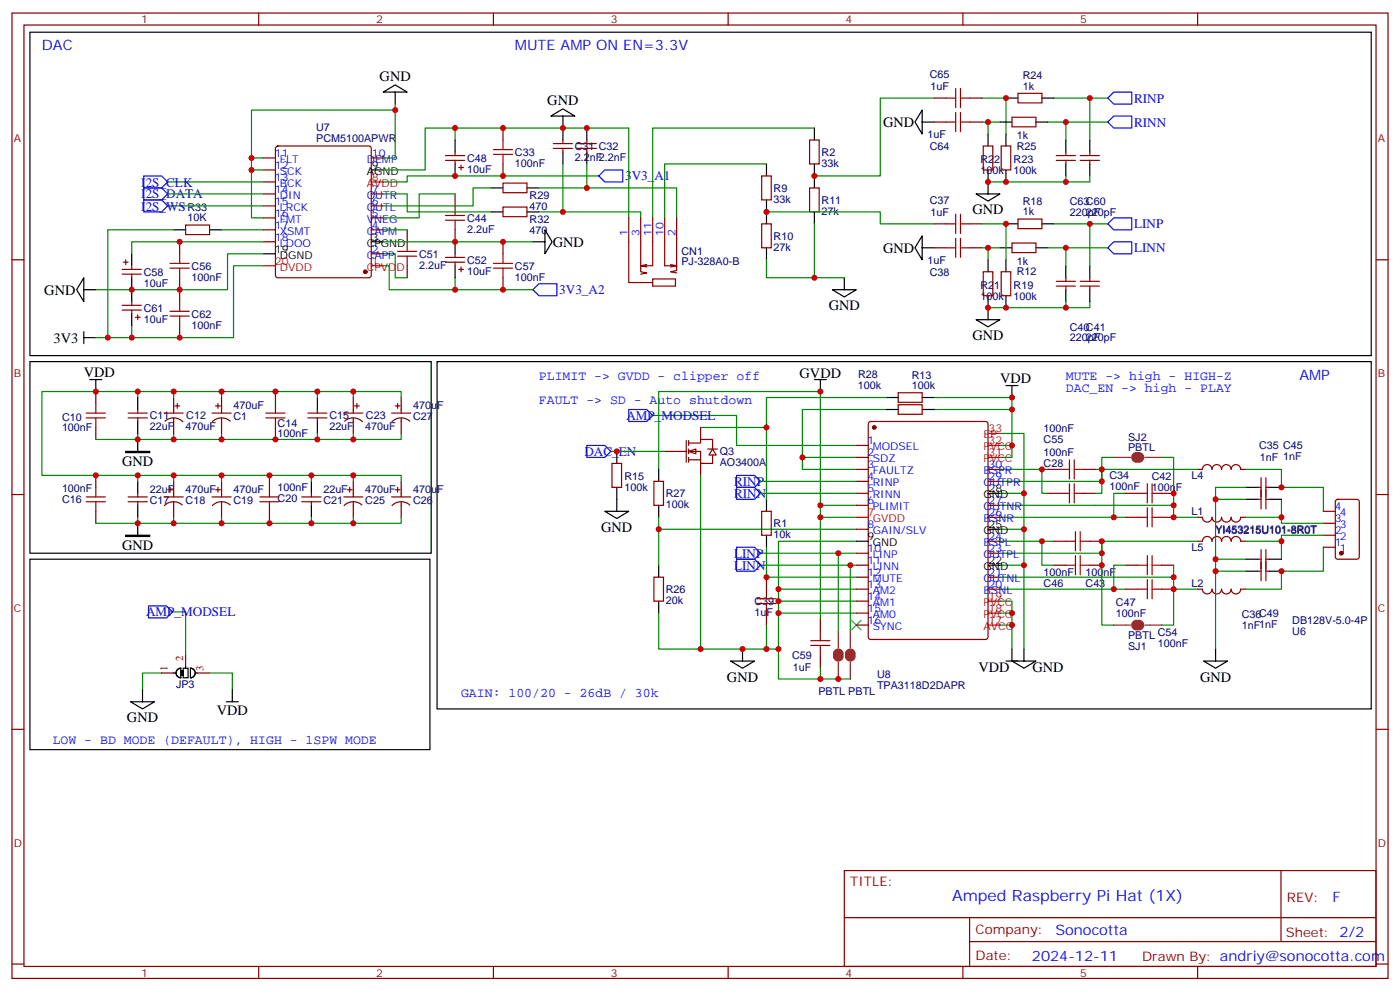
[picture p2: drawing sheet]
<svg xmlns="http://www.w3.org/2000/svg" width="412mm" height="292mm" viewBox="0 0 412 292" stroke-linecap="round" stroke-linejoin="round" font-family="sans-serif">
<g fill="none" stroke="#870000" stroke-width=".35">
<path d="M3.5 3.8h405.4v284.4h-405.4zM7.1 7.4h398.2v277.3h-398.2zM76.2 3.8v3.6M145.3 3.8v3.6M214.5 3.8v3.6M283.6 3.8v3.6M352.8 3.8v3.6M148.2 37.7v3.5M77.6 57.1h3.5M77.6 46.5h3.5M77.6 50.1h3.5M77.6 53.6h3.5"/>
<path d="M81.4 43.2l.4-.2h26.9l.5 .2 .2 .5v37.4l-.3 .5-.4 .2h-26.9l-.5-.2-.2-.5v-37.4zM109.4 57.1h3.5M109.4 46.5h3.5M131.2 47.2h5.7M131.2 45.8h5.7M134.1 44.8v1M134.1 47.2v1.1M134.1 57.1v3.5M135.1 49.4h1.4M135.8 48.6v1.5M148.2 53.9h7v2.9h-7zM148.2 48.3v3.5"/>
<path d="M163 43.7h5.6M163 42.3h5.6M165.8 41.2v1.1M165.8 43.7v1.1M170 43.7h5.7M170 42.3h5.7M172.9 41.2v1.1M172.9 43.7v1.1M3.5 76.5h3.6M36 79.3h5.6M36.3 77.2h1.4M37 76.5v1.4"/>
<path d="M38.8 78.3v1M52.9 71.2v3.6M54.7 66.3h7v2.8h-7zM77.6 67.7h3.5M77.6 64.2h3.5M77.6 60.6h3.5M77.6 71.2h3.5M109.4 74.8h3.5M109.4 67.7h3.5M109.4 64.2h3.5M109.4 60.6h3.5M119.9 67.7v3.5"/>
<path d="M119.9 78.3v3.5M131.2 77.2h5.7M131.2 75.8h5.7M134.1 67.7v3.5M134.1 74.8v1M134.1 77.2v1.1M135.1 79.3h1.4M135.8 78.6v1.4M148.2 61h7v2.8h-7zM148.2 71.2v3.6M185.2 64.2v19h7.1M188.7 64.2v15.8l1.8 .4-1.8 .4"/>
<path d="M190.5 77.9l-1.8 .4M192.3 64.2v14.1h-3.6l1.8 .3M195.8 64.2v14.1h3.5l-1.7-.4M199.3 64.2v15.5l-1.7 .3 1.7 .4M199.3 78.3l-1.7 .3M405.3 76.5h3.6M36 91.3h5.6M36 89.9h5.6M36 80.8h5.6M38.8 80.8v1M38.8 88.9v1M38.8 91.3v1.1"/>
<path d="M39.9 93.5h1.4M40.6 92.7v1.5M52.9 81.8v7.1M52.9 95.9v3.5M148.2 81.8v3.5M192.3 82.2h6.7v2.1h-6.7zM28.2 115.3v3.6M51.2 117.1v4.6M51.5 119.6h1.4M52.2 118.9v1.4M63.5 119.6h1.4M64.2 118.9v1.4"/>
<path d="M65.3 117.1v4.6M81.1 115.3v3.6M104.1 117.1v4.6M104.4 119.6h1.4M105.1 118.9v1.4M116.4 119.6h1.4M117.1 118.9v1.4M118.2 117.1v4.6M264.6 115.7h7v2.8h-7zM28.2 125.9v3.5M37.7 123.1h5.7M37.7 121.7h5.7"/>
<path d="M40.6 120.6v1.1M40.6 123.1v1M48.3 121.7h5.7M48.6 124.1a3.8 3.8 0 0 1 5.3 .1M51.2 123.1v4.6M62.4 121.7h5.7M65.3 123.1v4.6M67.8 124.1a3.8 3.8 0 0 0-5.2 .1M81.1 125.9v3.5M90.7 123.1h5.6M90.7 121.7h5.6M93.5 120.6v1.1"/>
<path d="M93.5 123.1v1M101.2 121.7h5.7M101.5 124.1a3.8 3.8 0 0 1 5.3 .1M104.1 123.1v4.6M115.4 121.7h5.6M118.2 123.1v4.6M120.7 124.1a3.8 3.8 0 0 0-5.2 .1M180.3 136.5h2.8v7h-2.8zM3.5 145.7h3.6M28.2 140v3.5M28.2 150.6v3.5M37.7 146.4h5.7"/>
<path d="M37.7 147.8h5.7M40.6 145.3v1.1M40.6 147.8v1M48.3 146.4h5.7M49.4 144.3h1.4M50.1 143.5v1.5M51.2 141.8v4.6M51.2 147.8v4.6M53.7 148.7a3.8 3.8 0 0 0-5.3 .2M62.4 146.4h5.7M63.5 144.3h1.4M64.2 143.5v1.5"/>
<path d="M65.3 141.8v4.6M65.3 147.8v4.6M67.8 148.7a3.8 3.8 0 0 0-5.2 .2M79.4 140v3.5M79.4 150.6v3.5M88.9 146.4h5.6M88.9 147.8h5.6M91.7 145.3v1.1M91.7 147.8v1M101.2 146.4h5.7M102.3 144.3h1.4M103 143.5v1.5"/>
<path d="M104.1 141.8v4.6M104.1 147.8v4.6M106.6 148.7a3.8 3.8 0 0 0-5.2 .2M115.4 146.4h5.6M116.4 144.3h1.4M117.1 143.5v1.5M118.2 141.8v4.6M118.2 147.8v4.6M120.7 148.7a3.8 3.8 0 0 0-5.2 .2M405.3 145.7h3.6M3.5 214.8h3.6M405.3 214.8h3.6"/>
<path d="M248.7 256.4h156.6v28.3h-156.6zM377.3 256.5v20.8M248.7 270.3h156.5M285.6 277.3h119.6M285.6 270.3v14.1M3.5 284h3.6M76.2 284.7v3.5M145.3 284.7v3.5M214.5 284.7v3.5M283.6 284.7v3.5M352.8 284.7v3.5M405.3 284h3.6"/>
</g>
<g fill="none" stroke="#000" stroke-width=".35">
<path d="M8.8 9.5h395.1v95.2h-395.1zM112.9 27.1l3.5-2.1 3.5 2.1zM116.4 27.1v3.6M162.3 34.2l3.5-2.1 3.5 2.1zM165.8 34.2v7M172.9 37.7v3.5M109.4 50.1h3.5M134.1 41.2v3.6M134.1 48.3v3.5M144.6 55.4h3.6M155.2 55.4h3.5M165.8 44.8v3.5"/>
<path d="M172.9 44.8v3.5M38.8 74.8v3.5M51.2 67.7h3.5M61.7 67.7h3.6M77.6 74.8h3.5M109.4 71.2h3.5M134.1 71.2v3.6M134.1 78.3v3.5M144.6 62.4h3.6M155.2 62.4h3.5M157 71.2h3.5M160.5 67.7l2.1 3.5-2.1 3.6z"/>
<path d="M24.7 81.8v7.1l-2.1-3.6zM24.7 99.4h3.5M24.7 97.7v3.5M24.7 85.3h3.5M38.8 81.8v7.1M38.8 92.4v3.5M8.8 106.5h118.2v56.4h-118.2zM26.5 111.8h3.5M28.2 111.8v3.5M40.6 117.1v3.5M93.5 117.1v3.5M261.1 117.1h3.5"/>
<path d="M271.6 117.1h3.6M40.6 124.1v3.6M40.6 129.4v3.6M93.5 124.1v3.6M181.7 133v3.5M40.6 141.8v3.5M40.6 148.8v3.6M40.6 154.1v3.6M91.7 141.8v3.5M91.7 148.8v3.6M181.7 143.5v3.6"/>
</g>
<g fill="none" stroke="#a10000" stroke-width=".35">
<path d="M145.3 45.5h5.7M145.3 44.1h5.7M148.2 41.2v2.9M148.2 45.5v2.8M50.1 79h5.6M50.1 77.6h5.6M52.9 74.8v2.8M52.9 79v2.8M117.1 74h5.7M117.1 75.5h5.7M119.9 71.2v2.8M119.9 75.5v2.8"/>
<path d="M131.2 63.5h5.7M131.2 64.9h5.7M134.1 60.6v2.9M134.1 64.9v2.8M145.3 79h5.7M145.3 77.6h5.7M148.2 74.8v2.8M148.2 79v2.8M50.1 93.1h5.6M50.1 91.7h5.6M52.9 88.9v2.8M52.9 93.1v2.8"/>
<path d="M28.2 118.9v2.8M81.1 118.9v2.8M25.4 123.1h5.6M25.4 121.7h5.6M28.2 123.1v2.8M78.3 123.1h5.7M78.3 121.7h5.7M81.1 123.1v2.8M25.4 146.4h5.6M25.4 147.8h5.6M28.2 143.5v2.9M28.2 147.8v2.8"/>
<path d="M76.6 146.4h5.6M76.6 147.8h5.6M79.4 143.5v2.9M79.4 147.8v2.8"/>
</g>
<g fill="none" stroke="#008700" stroke-width=".35">
<path d="M116.4 32.4h-42.3v14.1h3.5M116.4 30.7v15.8h-3.5M134.1 37.7v3.5M239.9 37.7h-47.6v26.5M49.4 53.6h28.2M49.4 57.1h28.2M74.1 46.5v17.7h3.5M74.1 50.1h3.5M112.9 50.1h12.3v-12.4h60v26.5M112.9 57.1h7v5.3h24.7M134.1 57.1h-10.6v7.1h-10.6M144.6 55.4h-5.3v5.2h-26.4"/>
<path d="M165.8 48.3v14.1h-7.1M172.9 48.3v7.1h-14.2M172.9 55.4h26.4v8.8M176.4 51.8h-56.5v1.8h-7M49.4 60.6h28.2M51.2 67.7h-19.5v31.7M65.3 67.7h12.3M77.6 78.3h-8.8v21.1h-40.6M77.6 74.8h-10.6v10.5h-38.8M77.6 71.2h-38.8v3.6M112.9 74.8h3.5v7h3.5M112.9 78.3h1.8v7h42.3"/>
<path d="M112.9 71.2h44.1M112.9 67.7h7M165.8 62.4h22.9v1.8M38.8 95.9v3.5M134.1 81.8v3.5M40.6 115.3v1.8M51.2 117.1v-1.8h-38.9v24.7h28.3v1.8M51.2 115.3h14.1v1.8M65.3 115.3h28.2v1.8M93.5 115.3h24.7v1.8M104.1 115.3v1.8M40.6 127.7v1.7"/>
<path d="M51.2 127.7v1.7h-23M65.3 127.7v1.7h-14.1M93.5 127.7v1.7h-28.2M104.1 127.7v1.7h-10.6M118.2 127.7v1.7h-14.1M179.9 133h1.8M192.3 122.4h24.7v8.8h35.2M206.4 125.9h19.4M294.6 127.7h7v17.6M40.6 140h10.6v1.8M40.6 152.4v1.7h-12.4M51.2 140h14.1v1.8"/>
<path d="M51.2 152.4v1.7h-10.6M65.3 152.4v1.7h-14.1M65.3 140h26.4v1.8M91.7 152.4v1.7h-26.4M91.7 140h12.4v1.8M104.1 140h14.1v1.8M104.1 152.4v1.7h-12.4M118.2 152.4v1.7h-14.1"/>
</g>
<circle cx="107.6" cy="80" r=".53" fill="#870000" stroke="#870000" stroke-width=".35"/>
<path d="M109.4 53.6h3.5M77.6 78.3h3.5M109.4 78.3h3.5" fill="none" stroke="#f00" stroke-width=".35"/>
<path d="M42.3 51.8h5.3l1.8 1.8-1.8 1.8h-5.3zM42.3 58.9h5.3l1.8 1.7-1.8 1.8h-5.3zM42.3 55.4h5.3l1.8 1.7-1.8 1.8h-5.3zM176.4 51.8l1.8-1.7h5.2v3.5h-5.2zM157 85.3l1.7-1.7h5.3v3.5h-5.3zM185.2 120.6h5.3l1.8 1.8-1.8 1.7h-5.3z" fill="none" stroke="#00f" stroke-width=".35"/>
<path d="M37 133h7.1v.3h-7.1zM37 157.7h7.1v.3h-7.1z" fill="#000" stroke="#000" stroke-width=".35"/>
<g fill="#fff" stroke="#870000" stroke-width=".35">
<path d="M202.8 133l2.2-.7v1.4z"/>
<path d="M209.9 132.3l1.1 1.7h-2.2z"/>
</g>
<g fill="none" stroke="#870000" stroke-width=".35">
<path d="M275.2 35.9h3.5M275.2 28.9h3.5M285.8 35.9h3.5M285.8 28.9h3.5M298.1 34.5h7.1v2.9h-7.1zM299.9 27.5h7v2.8h-7zM224.4 51.8h2.8v7.1h-2.8zM238.5 41.2h2.8v7.1h-2.8zM238.5 55.4h2.8v7h-2.8zM289.6 43h2.9v7.1h-2.9zM294.9 43h2.8v7.1h-2.8zM311.1 47.2h5.7"/>
<path d="M311.1 45.8h5.7M314 44.8v1M314 47.2v1.1M318.2 47.2h5.6M318.2 45.8h5.6M321 44.8v1M321 47.2v1.1M224.4 65.9h2.8v7.1h-2.8zM275.2 65.9h3.5M275.2 73h3.5M285.8 65.9h3.5M285.8 73h3.5"/>
<path d="M298.1 71.6h7.1v2.8h-7.1zM299.9 64.5h7v2.8h-7zM289.6 80h2.9v7.1h-2.9zM294.9 80h2.8v7.1h-2.8zM311.1 84.3h5.7M311.1 82.9h5.7M314 81.8v1.1M314 84.3v1M318.2 84.3h5.6M318.2 82.9h5.6M321 81.8v1.1M321 84.3v1"/>
<path d="M264.6 119.2h7v2.8h-7zM195.8 133h6.3M202.1 129.8v6.3M202.8 130.5h3.6v-1.1h3.5v2.9M202.8 133h3.6v3.5h3.5v-2.5M202.8 135.4h3.6M202.8 129.8v1.4M202.8 132.3v1.4M202.8 134.7v1.4M206.4 125.9v3.5M206.4 136.5v3.5M208.5 132.3h2.8"/>
<path d="M252.2 138.3h3.6M252.2 131.2h3.6M252.2 134.7h3.6M256 124.3l.5-.2h33.8l.7 .5v63l-.4 .7h-34.1l-.7-.4v-63.1zM291 138.3h3.6M308.7 138.3h3.5M319.3 138.3h3.5M352.8 138.3l1.4-.1a1.41 1.41 0 0 1 1.4-1.4 1.41 1.41 0 0 1 1.4 1.4 1.41 1.41 0 0 1 1.4-1.4 1.41 1.41 0 0 1 1.4 1.4 1.41 1.41 0 0 1 1.5-1.4 1.41 1.41 0 0 1 1.4 1.5 1.41 1.41 0 0 1 1.4-1.5 1.41 1.41 0 0 1 1.4 1.5h1.4M192.6 141.8h2.8v7h-2.8zM224.4 150.6h2.8v7.1h-2.8zM252.2 145.3h3.6M252.2 141.8h3.6"/>
<path d="M252.2 148.8h3.6M252.2 155.9h3.6M291 152.4h3.6M291 159.4h3.6M291 141.8h3.6M291 148.8h3.6M308.7 145.3h3.5M310.4 159.4h3.6M319.3 145.3h3.5M321 159.4h3.6M331.6 152.4h3.5M331.6 145.3h3.5"/>
<path d="M342.2 152.4h3.5M342.2 145.3h3.5M352.8 152.4h1.4a1.41 1.41 0 0 0 1.4 1.4 1.41 1.41 0 0 0 1.4-1.4 1.41 1.41 0 0 0 1.4 1.4 1.41 1.41 0 0 0 1.4-1.4 1.41 1.41 0 0 0 1.5 1.4 1.41 1.41 0 0 0 1.4-1.4 1.41 1.41 0 0 0 1.4 1.4 1.41 1.41 0 0 0 1.4-1.4h1.4M352.8 159.4h1.4a1.41 1.41 0 0 1 1.4-1.4 1.41 1.41 0 0 1 1.4 1.4 1.41 1.41 0 0 1 1.4-1.4 1.41 1.41 0 0 1 1.4 1.4 1.41 1.41 0 0 1 1.5-1.4 1.41 1.41 0 0 1 1.4 1.4 1.41 1.41 0 0 1 1.4-1.4 1.41 1.41 0 0 1 1.4 1.4h1.4M370.4 143.5h1.1M370.4 147.1h1.1M371.5 140.7v9.2M372.9 140.7v9.2M372.9 143.5h1M372.9 147.1h1M389.8 157.7h3.5M389.8 154.1h3.5"/>
<path d="M389.8 150.6h3.5M393.6 147.3l.5-.2h5.6l.6 .4 .1 16.5-.5 .7h-5.8l-.7-.5-.1-16.4zM192.6 170h2.8v7.1h-2.8zM225.8 170v3.5M252.2 173.5h3.6M252.2 166.5h3.6M252.2 162.9h3.6M252.2 170h3.6M252.2 177.1h3.6M291 173.5h3.6M291 162.9h3.6M291 170h3.6"/>
<path d="M310.4 166.5h3.6M321 166.5h3.6M331.6 173.5h3.5M331.6 166.5h3.5M342.2 173.5h3.5M342.2 166.5h3.5M352.8 173.5h1.4M357 173.5a1.41 1.41 0 0 1-1.4 1.4 1.41 1.41 0 0 1-1.4-1.4M359.8 173.5a1.41 1.41 0 0 1-1.4 1.4 1.41 1.41 0 0 1-1.4-1.4M362.7 173.5a1.41 1.41 0 0 1-1.4 1.4 1.41 1.41 0 0 1-1.5-1.4M366.9 173.5h-1.4a1.41 1.41 0 0 1-1.4 1.4 1.41 1.41 0 0 1-1.4-1.4M370.4 168.2h1.1"/>
<path d="M370.4 164.7h1.1M371.5 161.9v9.2M372.9 161.9v9.2M372.9 168.2h1M372.9 164.7h1M389.8 161.2h3.5M225.8 180.6v3.5M241.7 182.4v3.5M241.7 192.9v3.6M252.2 180.6h3.6M252.2 184.1h3.6"/>
</g>
<path d="M326.3 28.9l1.8-1.8h5.3v3.6h-5.3zM326.3 35.9l1.8-1.7h5.3v3.5h-5.3zM326.3 65.9l1.8-1.7h5.3v3.5h-5.3zM328.1 71.2h5.3v3.6h-5.3l-1.8-1.8zM172.9 131.2h5.3l1.7 1.8-1.7 1.7h-5.3zM217 140h5.2l1.8 1.8-1.8 1.7h-5.2zM217 143.5h5.2l1.8 1.8-1.8 1.8h-5.2zM43.7 178.5h5.3l1.8 1.7-1.8 1.8h-5.3zM217 161.2h5.2l1.8 1.7-1.8 1.8h-5.2zM217 164.7h5.2l1.8 1.8-1.8 1.7h-5.2z" fill="none" stroke="#00f" stroke-width=".35"/>
<g fill="none" stroke="#008700" stroke-width=".35">
<path d="M275.2 28.9h-15.9v22.9h-19.4M289.3 28.9h7v10.6M289.3 35.9h1.7v3.6M291 35.9h3.6M308.7 35.9h5.3v5.3M310.4 28.9h10.6v12.3M314 35.9h12.3M321 28.9h5.3M225.8 48.3h-30v15.9M314 51.8v1.8M321 51.8v1.8h-30M225.8 76.5v5.3h22.9"/>
<path d="M225.8 62.4h33.5v3.5h15.9M239.9 65.9v15.9M289.3 73h1.7v3.5M289.3 65.9h7v10.6M291 73h3.6M308.7 73h5.3v5.3M310.4 65.9h10.6v12.4M314 73h12.3M321 65.9h5.3M314 88.9v1.7M321 88.9v1.7h-30M261.1 117.1h-35.3v30"/>
<path d="M275.2 117.1h22.9v17.6h-3.5M181.7 133h14.1M194 138.3v-23h47.7v37.1h10.5M236.4 134.7h15.8M261.1 120.6h-24.7v17.7h15.8M275.2 120.6h22.9M294.6 138.3h12.3v7h1.8M294.6 131.2h3.5M306.9 138.3h1.8M322.8 138.3h1.8M328.1 134.7h-3.5v7.1h-30M342.2 134.7h3.5v17.7h7.1"/>
<path d="M352.8 138.3h-28.2v7h-1.8M366.9 138.3h10.6v5.2h12.3v7.1M194 155.9h58.2M194 152.4v14.1M206.4 140v51.2h22.9v8.8h21.2M224 145.3h28.2M224 141.8h28.2M241.7 148.8h10.5M241.7 152.4v30M252.2 159.4h-22.9v31.8M294.6 155.9h7v10.6M294.6 145.3h7v10.6"/>
<path d="M294.6 159.4h12.3v7.1h3.5M294.6 148.8h51.1M306.9 159.4h3.5M324.6 159.4v3.5h-30M328.1 152.4h3.5M331.6 145.3h-3.5v7.1h-33.5M352.8 159.4h-28.2v24.7h3.5M358.1 147.1v17.6M366.9 159.4h10.6v5.3M366.9 143.5h-8.8v3.6h8.8M377.5 147.1v5.3h-10.6M377.5 152.4v1.7h12.3"/>
<path d="M389.8 157.7h-12.3v1.7M224 166.5h28.2M224 162.9h28.2M225.8 161.2v8.8h26.4M229.3 173.5h22.9M229.3 177.1h22.9M246.9 162.9v23M250.5 166.5v19.4M294.6 166.5h7v24.7M294.6 177.1h3.5v14.1M294.6 170h51.1M328.1 173.5h3.5"/>
<path d="M331.6 166.5h-3.5v7h-33.5M345.7 170v3.5h7.1M345.7 173.5v10.6h-3.5M345.7 166.5v3.5M358.1 168.2v23M366.9 164.7h-8.8v3.5h8.8M389.8 161.2v7h-12.3v5.3h-10.6M47.6 198.2h-5.6v5M50.8 180.2h3.9v12.7M61.7 198.2h6.7v5M194 180.6v10.6h12.4M225.8 184.1v7.1"/>
<path d="M229.3 180.6h22.9M241.7 196.5v3.5M294.6 180.6h3.5M294.6 184.1h3.5"/>
</g>
<g fill="none" stroke="#000" stroke-width=".35">
<path d="M239.9 37.7v3.5M271.6 32.4v7.1l-2.1-3.6zM271.6 35.9h3.6M291 39.5v3.5M294.6 35.9h3.5M296.3 39.5v3.5M296.3 28.9h3.6M305.2 35.9h3.5M306.9 28.9h3.5M225.8 48.3v3.5M225.8 58.9v7M239.9 48.3v7.1"/>
<path d="M287.5 57.1h7.1l-3.6 2.1zM291 50.1v7M296.3 50.1v3.5M314 41.2v3.6M314 48.3v3.5M321 41.2v3.6M321 48.3v3.5M225.8 73v3.5M239.9 62.4v3.5M271.6 69.5v7l-2.1-3.5zM271.6 73h3.6M291 76.5v3.5"/>
<path d="M294.6 73h3.5M296.3 65.9h3.6M296.3 76.5v3.5M305.2 73h3.5M306.9 65.9h3.5M314 78.3v3.5M321 78.3v3.5M245.2 85.3h7l-3.5 2.2zM248.7 81.8v3.5M287.5 94.2h7.1l-3.6 2.1zM291 87.1v7.1M296.3 87.1v3.5"/>
<path d="M314 85.3v3.6M321 85.3v3.6M128.8 106.5h275.1v102.3h-275.1zM239.9 111.8h3.5M241.7 111.8v3.5M296.3 113.6h3.6M298.1 113.6v3.5M194 138.3v3.5M261.1 120.6h3.5M271.6 120.6h3.6M178.2 150.6h7l-3.5 2.1zM181.7 147.1v3.5"/>
<path d="M194 148.8v3.6M225.8 147.1v3.5M225.8 157.7v3.5M252.2 159.4h3.6M291 155.9h3.6M291 145.3h3.6M366.9 143.5h3.5M366.9 147.1h3.5M373.9 143.5h3.6M373.9 147.1h3.6M8.8 164.7h117.8v56.1h-117.8zM194 166.5v3.5"/>
<path d="M194 177.1v3.5M291 166.5h3.6M366.9 168.2h3.5M366.9 164.7h3.5M373.9 168.2h3.6M373.9 164.7h3.6M51.2 198.2h.7M52.4 197.1l.9-.3v2.8a1.41 1.41 0 0 1-1.4-.9 1.41 1.41 0 0 1 .5-1.6zM54 196.8h1.4v2.8h-1.4zM54.7 196.5v.3M56.1 196.8a1.41 1.41 0 0 1 1.4 1.4 1.41 1.41 0 0 1-1.4 1.4zM57.5 198.2h.7"/>
<path d="M215.2 194.7h7l-3.5 2.1zM218.7 191.2v3.5M296.3 194.7h3.6M298.1 194.7h7.1l-3.6 2.1zM298.1 191.2v3.5M301.6 191.2v3.5M354.5 194.7h7.1l-3.5 2.1zM358.1 191.2v3.5M38.5 206.7h7l-3.5 2.1zM42 203.2v3.5M66.7 206.7h3.5M68.4 203.2v3.5"/>
</g>
<g fill="none" stroke="#a10000" stroke-width=".35">
<path d="M278.7 35.9h2.8M278.7 28.9h2.8M281.5 26.1v5.6M281.5 33.1v5.7M282.9 26.1v5.6M282.9 33.1v5.7M282.9 35.9h2.9M282.9 28.9h2.9M278.7 65.9h2.8M278.7 73h2.8M281.5 63.1v5.7M281.5 70.2v5.6"/>
<path d="M282.9 65.9h2.9M282.9 63.1v5.7M282.9 70.2v5.6M282.9 73h2.9M312.2 138.3h2.8M315 135.4v5.7M316.4 135.4v5.7M316.4 138.3h2.9M312.2 145.3h2.8M314 159.4h2.8M315 142.5v5.6M316.4 145.3h2.9"/>
<path d="M316.4 142.5v5.6M316.8 156.6v5.6M318.2 156.6v5.6M318.2 159.4h2.8M335.1 145.3h2.9M335.1 152.4h2.9M338 142.5v5.6M338 149.5v5.7M339.4 145.3h2.8M339.4 142.5v5.6M339.4 149.5v5.7M339.4 152.4h2.8"/>
<path d="M223 176.4h5.6M223 177.8h5.6M225.8 173.5v2.9M225.8 177.8v2.8M314 166.5h2.8M316.8 163.7v5.6M318.2 166.5h2.8M318.2 163.7v5.6M335.1 166.5h2.9M335.1 173.5h2.9M338 163.7v5.6M338 170.7v5.7"/>
<path d="M339.4 163.7v5.6M339.4 170.7v5.7M339.4 166.5h2.8M339.4 173.5h2.8M238.8 188.7h5.7M238.8 190.1h5.7M241.7 185.9v2.8M241.7 190.1v2.8"/>
</g>
<path d="M250.8 182.7l2.8 2.8M253.6 182.7l-2.8 2.8" fill="none" stroke="#3c3" stroke-width=".35"/>
<path d="M334.8 134a.71 .71 0 0 0-.7 .7 .71 .71 0 0 0 .7 .7M335.5 134a.71 .71 0 0 1 .7 .7 .71 .71 0 0 1-.7 .7M246.2 193.3a.71 .71 0 0 0 .7 .7 .71 .71 0 0 0 .7-.7M246.2 192.6a.71 .71 0 0 1 .7-.7 .71 .71 0 0 1 .7 .7M249.8 193.3a.71 .71 0 0 0 .7 .7 .71 .71 0 0 0 .7-.7M249.8 192.6a.71 .71 0 0 1 .7-.7 .71 .71 0 0 1 .7 .7M334.8 183.4a.71 .71 0 0 0-.7 .7 .71 .71 0 0 0 .7 .7M335.5 183.4a.71 .71 0 0 1 .7 .7 .71 .71 0 0 1-.7 .7" fill="none" stroke="#8c2424" stroke-width="1.8"/>
<path d="M328.1 134.7h4.9M337.3 134.7h4.9M246.9 185.9v4.9M246.9 195.1v4.9M250.5 185.9v4.9M250.5 195.1v4.9M328.1 184.1h4.9M337.3 184.1h4.9" fill="none" stroke="#8c2424" stroke-width=".35"/>
<g fill="#870000" stroke="#870000" stroke-width=".35">
<circle cx="395.1" cy="162.9" r=".53"/>
<circle cx="257.5" cy="125.9" r=".53"/>
</g>
<path d="M47.6 198.2h3.6M54.7 192.9v3.6M58.2 198.2h3.5" fill="none" stroke="#850000" stroke-width=".35"/>
<path d="M53.3 197.5h.7v1.4h-.7z" fill="#000" stroke="#000" stroke-width=".35"/>
<path d="M291 134.7h3.6M291 131.2h3.6M291 127.7h3.6M252.2 152.4h3.6M291 177.1h3.6M291 184.1h3.6M291 180.6h3.6" fill="none" stroke="#f00" stroke-width=".35"/>
<g fill="#c00">
<circle cx="31.8" cy="99.4" r=".88"/>
<circle cx="148.2" cy="37.7" r=".88"/>
<circle cx="148.2" cy="51.8" r=".88"/>
<circle cx="148.2" cy="71.2" r=".88"/>
<circle cx="148.2" cy="85.3" r=".88"/>
<circle cx="134.1" cy="37.7" r=".88"/>
<circle cx="134.1" cy="85.3" r=".88"/>
<circle cx="38.8" cy="99.4" r=".88"/>
<circle cx="52.9" cy="99.4" r=".88"/>
<circle cx="52.9" cy="71.2" r=".88"/>
<circle cx="52.9" cy="85.3" r=".88"/>
<circle cx="74.1" cy="46.5" r=".88"/>
<circle cx="74.1" cy="50.1" r=".88"/>
<circle cx="116.4" cy="32.4" r=".88"/>
<circle cx="134.1" cy="71.2" r=".88"/>
<circle cx="38.8" cy="85.3" r=".88"/>
<circle cx="165.8" cy="37.7" r=".88"/>
<circle cx="134.1" cy="51.8" r=".88"/>
<circle cx="40.6" cy="129.4" r=".88"/>
<circle cx="40.6" cy="115.3" r=".88"/>
<circle cx="28.2" cy="115.3" r=".88"/>
<circle cx="51.2" cy="115.3" r=".88"/>
<circle cx="51.2" cy="129.4" r=".88"/>
<circle cx="28.2" cy="140" r=".88"/>
<circle cx="40.6" cy="140" r=".88"/>
<circle cx="51.2" cy="140" r=".88"/>
<circle cx="40.6" cy="154.1" r=".88"/>
<circle cx="51.2" cy="154.1" r=".88"/>
<circle cx="65.3" cy="140" r=".88"/>
<circle cx="79.4" cy="140" r=".88"/>
<circle cx="65.3" cy="154.1" r=".88"/>
<circle cx="79.4" cy="154.1" r=".88"/>
<circle cx="81.1" cy="129.4" r=".88"/>
<circle cx="81.1" cy="115.3" r=".88"/>
<circle cx="65.3" cy="115.3" r=".88"/>
<circle cx="65.3" cy="129.4" r=".88"/>
<circle cx="91.7" cy="140" r=".88"/>
<circle cx="104.1" cy="140" r=".88"/>
<circle cx="91.7" cy="154.1" r=".88"/>
<circle cx="104.1" cy="154.1" r=".88"/>
<circle cx="93.5" cy="129.4" r=".88"/>
<circle cx="104.1" cy="129.4" r=".88"/>
<circle cx="93.5" cy="115.3" r=".88"/>
<circle cx="104.1" cy="115.3" r=".88"/>
<circle cx="165.8" cy="62.4" r=".88"/>
<circle cx="172.9" cy="55.4" r=".88"/>
<circle cx="172.9" cy="37.7" r=".88"/>
<circle cx="358.1" cy="147.1" r=".88"/>
<circle cx="301.6" cy="145.3" r=".88"/>
<circle cx="225.8" cy="125.9" r=".88"/>
<circle cx="298.1" cy="117.1" r=".88"/>
<circle cx="236.4" cy="134.7" r=".88"/>
<circle cx="298.1" cy="120.6" r=".88"/>
<circle cx="298.1" cy="131.2" r=".88"/>
<circle cx="241.7" cy="148.8" r=".88"/>
<circle cx="241.7" cy="152.4" r=".88"/>
<circle cx="241.7" cy="200" r=".88"/>
<circle cx="229.3" cy="173.5" r=".88"/>
<circle cx="229.3" cy="177.1" r=".88"/>
<circle cx="229.3" cy="180.6" r=".88"/>
<circle cx="229.3" cy="191.2" r=".88"/>
<circle cx="246.9" cy="200" r=".88"/>
<circle cx="246.9" cy="162.9" r=".88"/>
<circle cx="250.5" cy="166.5" r=".88"/>
<circle cx="324.6" cy="159.4" r=".88"/>
<circle cx="328.1" cy="152.4" r=".88"/>
<circle cx="345.7" cy="152.4" r=".88"/>
<circle cx="345.7" cy="148.8" r=".88"/>
<circle cx="345.7" cy="145.3" r=".88"/>
<circle cx="306.9" cy="138.3" r=".88"/>
<circle cx="324.6" cy="138.3" r=".88"/>
<circle cx="328.1" cy="173.5" r=".88"/>
<circle cx="306.9" cy="159.4" r=".88"/>
<circle cx="301.6" cy="155.9" r=".88"/>
<circle cx="301.6" cy="166.5" r=".88"/>
<circle cx="298.1" cy="184.1" r=".88"/>
<circle cx="298.1" cy="180.6" r=".88"/>
<circle cx="324.6" cy="162.9" r=".88"/>
<circle cx="345.7" cy="170" r=".88"/>
<circle cx="345.7" cy="173.5" r=".88"/>
<circle cx="358.1" cy="164.7" r=".88"/>
<circle cx="358.1" cy="168.2" r=".88"/>
<circle cx="218.7" cy="191.2" r=".88"/>
<circle cx="324.6" cy="141.8" r=".88"/>
<circle cx="324.6" cy="166.5" r=".88"/>
<circle cx="377.5" cy="152.4" r=".88"/>
<circle cx="377.5" cy="159.4" r=".88"/>
<circle cx="377.5" cy="168.2" r=".88"/>
<circle cx="377.5" cy="143.5" r=".88"/>
<circle cx="225.8" cy="191.2" r=".88"/>
<circle cx="225.8" cy="170" r=".88"/>
<circle cx="239.9" cy="81.8" r=".88"/>
<circle cx="225.8" cy="62.4" r=".88"/>
<circle cx="181.7" cy="133" r=".88"/>
<circle cx="291" cy="90.6" r=".88"/>
<circle cx="296.3" cy="65.9" r=".88"/>
<circle cx="291" cy="73" r=".88"/>
<circle cx="296.3" cy="90.6" r=".88"/>
<circle cx="314" cy="90.6" r=".88"/>
<circle cx="314" cy="53.6" r=".88"/>
<circle cx="296.3" cy="53.6" r=".88"/>
<circle cx="291" cy="35.9" r=".88"/>
<circle cx="296.3" cy="28.9" r=".88"/>
<circle cx="291" cy="53.6" r=".88"/>
<circle cx="321" cy="28.9" r=".88"/>
<circle cx="314" cy="35.9" r=".88"/>
<circle cx="239.9" cy="51.8" r=".88"/>
<circle cx="321" cy="65.9" r=".88"/>
<circle cx="314" cy="73" r=".88"/>
<circle cx="206.4" cy="191.2" r=".88"/>
<circle cx="194" cy="155.9" r=".88"/>
<circle cx="241.7" cy="115.3" r=".88"/>
</g>
<text font-size="4.6" fill="#00f" x="280.5" y="265.3">Amped Raspberry Pi Hat (1X)</text>
<g font-size="4.2" fill="#00f">
<text x="12.3" y="14.8">DAC</text>
<text x="151.7" y="14.8">MUTE AMP ON EN=3.3V</text>
<text x="382.8" y="111.8">AMP</text>
<text x="392.5" y="265.7">F</text>
<text x="310.9" y="275.3">Sonocotta</text>
<text x="304" y="283.1">2024-12-11</text>
</g>
<g font-size="4.2">
<text x="111.8" y="23.9">GND</text>
<text x="161.2" y="31">GND</text>
<text x="260.2" y="37.4">GND</text>
<text x="286.5" y="63.1">GND</text>
<text x="162.8" y="72.6">GND</text>
<text x="260.2" y="74.4">GND</text>
<text x="13.1" y="86.8">GND</text>
<text x="244.1" y="91.4">GND</text>
<text x="15.8" y="100.9">3V3</text>
<text x="286.5" y="100.2">GND</text>
<text x="24.7" y="111.1">VDD</text>
<text x="235.5" y="111.4">GVDD</text>
<text x="294.6" y="112.9">VDD</text>
<text x="36" y="137.2">GND</text>
<text x="36" y="161.9">GND</text>
<text x="177.1" y="156.7">GND</text>
<text x="288.2" y="197.9">VDD</text>
<text x="304.1" y="197.9">GND</text>
<text x="214.1" y="200.8">GND</text>
<text x="353.5" y="200.8">GND</text>
<text x="37.4" y="212.8">GND</text>
<text x="63.9" y="210.6">VDD</text>
</g>
<g font-size="3.9" fill="#00f">
<text x="334.1" y="30.2">RINP</text>
<text x="334.1" y="37.3">RINN</text>
<text x="184.1" y="53.1">3V3_A1</text>
<text x="41.6" y="55">I2S_CLK</text>
<text x="41.6" y="58.4">I2S_DATA</text>
<text x="41.6" y="62.1">I2S_WS</text>
<text x="334.1" y="67.2">LINP</text>
<text x="334.1" y="74.3">LINN</text>
<text x="164.7" y="86.7">3V3_A2</text>
<text x="158.7" y="111.8">PLIMIT -&gt; GVDD - clipper off</text>
<text x="314" y="111.8">MUTE -&gt; high - HIGH-Z</text>
<text x="158.7" y="118.9">FAULT -&gt; SD - Auto shutdown</text>
<text x="314" y="115.3">DAC_EN -&gt; high - PLAY</text>
<text x="184.5" y="123.6">AMP_MODSEL</text>
<text x="172.2" y="134.2">DAC_EN</text>
<text x="216.3" y="143.1">RINP</text>
<text x="216.3" y="146.6">RINN</text>
<text x="216.3" y="164.3">LINP</text>
<text x="216.3" y="167.8">LINN</text>
<text x="43" y="181.5">AMP_MODSEL</text>
<text x="135.8" y="205.3">GAIN: 100/20 - 26dB / 30k</text>
<text x="15.5" y="219">LOW - BD MODE (DEFAULT), HIGH - 1SPW MODE</text>
</g>
<g font-size="3.9" fill="#800">
<text x="250.5" y="261">TITLE:</text>
<text x="379.1" y="265.7">REV:</text>
<text x="287.4" y="275.2">Company:</text>
<text x="378.7" y="275.8">Sheet: 2/2</text>
<text x="287.4" y="282.9">Date:</text>
<text x="336.4" y="283">Drawn By: andriy@sonocotta.com</text>
</g>
<g font-size="3.2" fill="#800">
<text x="41.6" y="6.8">1</text>
<text x="110.8" y="6.8">2</text>
<text x="179.9" y="6.8">3</text>
<text x="249.1" y="6.8">4</text>
<text x="318.2" y="6.8">5</text>
<text x="4.1" y="41.9">A</text>
<text x="405.9" y="41.9">A</text>
<text x="4.1" y="111.1">B</text>
<text x="405.9" y="111.1">B</text>
<text x="4.1" y="180.2">C</text>
<text x="405.9" y="180.2">C</text>
<text x="4.1" y="249.4">D</text>
<text x="405.9" y="249.4">D</text>
<text x="41.6" y="287.7">1</text>
<text x="110.8" y="287.7">2</text>
<text x="179.9" y="287.7">3</text>
<text x="249.1" y="287.7">4</text>
<text x="318.2" y="287.7">5</text>
</g>
<g font-size="3.2" fill="#000080">
<text x="273.9" y="23">C65</text>
<text x="301.3" y="23.2">R24</text>
<text x="274.1" y="26.5">1uF</text>
<text x="301.3" y="26.4">1k</text>
<text x="93.1" y="41.9">PCM5100APWR</text>
<text x="93.1" y="38.7">U7</text>
<text x="273.2" y="40.6">1uF</text>
<text x="299.5" y="40.9">1k</text>
<text x="137.6" y="47.7">C48</text>
<text x="151.7" y="45.9">C33</text>
<text x="169.3" y="47.4">2.2nF2.2nF</text>
<text x="169.3" y="44.2">C31 C32</text>
<text x="242" y="45.9">R2</text>
<text x="273.9" y="44.2">C64</text>
<text x="299.5" y="44.1">R25</text>
<text x="137.6" y="51">10uF</text>
<text x="151.7" y="49.1">100nF</text>
<text x="242" y="49.1">33k</text>
<text x="288.8" y="51.2">100k</text>
<text x="288.8" y="48">R22</text>
<text x="298.6" y="51.2">100k</text>
<text x="298.6" y="48">R23</text>
<text x="156" y="58.5">R29</text>
<text x="227.9" y="59.7">33k</text>
<text x="227.9" y="56.5">R9</text>
<text x="55.2" y="65.2">10K</text>
<text x="55.2" y="62">R33</text>
<text x="137.6" y="65.3">C44</text>
<text x="156" y="65.6">R32</text>
<text x="156" y="61.8">470</text>
<text x="242" y="63.2">27k</text>
<text x="242" y="60">R11</text>
<text x="273.9" y="60">C37</text>
<text x="274.1" y="63.6">1uF</text>
<text x="301.3" y="63.5">1k</text>
<text x="301.3" y="60.3">R18</text>
<text x="315.1" y="63.5">220pF</text>
<text x="315.1" y="60.4">C63C60</text>
<text x="319.9" y="63.5">220pF</text>
<text x="137.6" y="68.5">2.2uF</text>
<text x="156" y="68.8">470</text>
<text x="227.9" y="70.6">R10</text>
<text x="123.5" y="75.9">C51</text>
<text x="137.6" y="77.7">C52</text>
<text x="200.7" y="75.1">CN1</text>
<text x="227.9" y="73.8">27k</text>
<text x="273.2" y="77.7">1uF</text>
<text x="299.5" y="77.9">1k</text>
<text x="42.3" y="81.2">C58</text>
<text x="56.4" y="82.6">100nF</text>
<text x="56.4" y="79.4">C56</text>
<text x="123.5" y="79.1">2.2uF</text>
<text x="137.6" y="81">10uF</text>
<text x="151.7" y="82.6">100nF</text>
<text x="151.7" y="79.4">C57</text>
<text x="200.7" y="78.2">PJ-328A0-B</text>
<text x="273.9" y="81.2">C38</text>
<text x="299.5" y="81.1">R12</text>
<text x="42.3" y="84.5">10uF</text>
<text x="288.8" y="88.2">100k</text>
<text x="288.8" y="85.1">R21</text>
<text x="298.6" y="88.2">100k</text>
<text x="298.6" y="85.1">R19</text>
<text x="42.3" y="95.1">10uF</text>
<text x="42.3" y="91.8">C61</text>
<text x="56.4" y="93.6">C62</text>
<text x="56.4" y="96.8">100nF</text>
<text x="315.1" y="100.6">220pF</text>
<text x="315.1" y="97.4">C40C41</text>
<text x="319.9" y="100.6">220pF</text>
<text x="252.7" y="111.2">R28</text>
<text x="268.6" y="111.5">R13</text>
<text x="252.7" y="114.7">100k</text>
<text x="268.6" y="114.7">100k</text>
<text x="18.3" y="123.9">C10</text>
<text x="44.1" y="123.5">C11</text>
<text x="54.9" y="123.5">C12</text>
<text x="68.8" y="120.5">470uF</text>
<text x="68.8" y="123.7">C1</text>
<text x="81.8" y="125.6">C14</text>
<text x="97" y="123.5">C15</text>
<text x="107.8" y="123.5">C23</text>
<text x="121.7" y="120.5">470uF</text>
<text x="121.7" y="123.7">C27</text>
<text x="18.3" y="127.1">100nF</text>
<text x="44.1" y="126.7">22uF</text>
<text x="54.7" y="126.7">470uF</text>
<text x="81.8" y="128.8">100nF</text>
<text x="97" y="126.7">22uF</text>
<text x="107.6" y="126.7">470uF</text>
<text x="307.4" y="127.3">100nF</text>
<text x="307.4" y="130.6">C55</text>
<text x="332.3" y="129.9">SJ2</text>
<text x="212" y="137.3">AO3400A</text>
<text x="212" y="134.1">Q3</text>
<text x="307.4" y="134.4">100nF</text>
<text x="307.4" y="137.6">C28</text>
<text x="332.3" y="133">PBTL</text>
<text x="370.9" y="132.3">C35 C45</text>
<text x="371.1" y="135.9">1nF 1nF</text>
<text x="183.9" y="141.5">R15</text>
<text x="326.8" y="141.2">C34</text>
<text x="339.3" y="141.4">C42</text>
<text x="350.9" y="141.2">L4</text>
<text x="18.3" y="144.8">100nF</text>
<text x="18.3" y="148">C16</text>
<text x="44.1" y="145.2">22uF</text>
<text x="44.1" y="148.4">C17</text>
<text x="54.7" y="145.2">470uF</text>
<text x="54.7" y="148.4">C18</text>
<text x="68.8" y="145.2">470uF</text>
<text x="68.8" y="148.4">C19</text>
<text x="81.8" y="144.7">100nF</text>
<text x="81.8" y="147.9">C20</text>
<text x="95.2" y="145.2">22uF</text>
<text x="95.2" y="148.4">C21</text>
<text x="107.6" y="145.2">470uF</text>
<text x="107.6" y="148.4">C25</text>
<text x="121.7" y="145.2">470uF</text>
<text x="121.7" y="148.4">C26</text>
<text x="183.9" y="144.7">100k</text>
<text x="196.1" y="149.6">100k</text>
<text x="196.1" y="146.4">R27</text>
<text x="326.8" y="144.4">100nF</text>
<text x="339.3" y="144.7">100nF</text>
<text x="227.9" y="155.3">R1</text>
<text x="350.9" y="151.7">L1</text>
<text x="227.9" y="158.6">10k</text>
<text x="358" y="157.3">YI453215U101-8R0T</text>
<text x="350.9" y="162.3">L5</text>
<text x="307.4" y="169.6">100nF</text>
<text x="307.4" y="172.9">C46</text>
<text x="319.8" y="169.6">100nF</text>
<text x="319.8" y="172.9">C43</text>
<text x="350.9" y="172.9">L2</text>
<text x="196.1" y="177.9">20k</text>
<text x="196.1" y="174.7">R26</text>
<text x="222.2" y="178.2">C39</text>
<text x="328.7" y="178.5">C47</text>
<text x="222.2" y="181.4">1uF</text>
<text x="328.7" y="181.7">100nF</text>
<text x="365.8" y="185.3">1nF1nF</text>
<text x="365.8" y="182.1">C36C49</text>
<text x="380.7" y="183.9">DB128V-5.0-4P</text>
<text x="332.3" y="188.3">PBTL</text>
<text x="332.3" y="191.5">SJ1</text>
<text x="341.1" y="190.5">100nF</text>
<text x="341.1" y="187.3">C54</text>
<text x="380.7" y="187">U6</text>
<text x="233.3" y="194.1">C59</text>
<text x="233.5" y="197.6">1uF</text>
<text x="51.8" y="202.6">JP3</text>
<text x="258.3" y="202.9">TPA3118D2DAPR</text>
<text x="258.3" y="199.7">U8</text>
<text x="241.1" y="204.7">PBTL PBTL</text>
</g>
<g font-size="3.2" fill="#00f">
<text x="81" y="46.2">11</text>
<text x="82.4" y="47.9">FLT</text>
<text x="108.1" y="47.9">DEMP</text>
<text x="109.5" y="46.2">10</text>
<text x="81" y="49.7">12</text>
<text x="81" y="53.2">13</text>
<text x="82.4" y="51.5">SCK</text>
<text x="81" y="56.8">14</text>
<text x="82.4" y="55">BCK</text>
<text x="82.4" y="58.5">DIN</text>
<text x="108.1" y="58.5">OUTR</text>
<text x="109.5" y="56.8">7</text>
<text x="81" y="60.3">15</text>
<text x="81" y="63.8">16</text>
<text x="82.4" y="62.1">LRCK</text>
<text x="82.4" y="65.6">FMT</text>
<text x="108.1" y="65.6">VNEG</text>
<text x="108.1" y="62.1">OUTL</text>
<text x="109.5" y="63.8">5</text>
<text x="109.5" y="60.3">6</text>
<text x="81" y="67.3">17</text>
<text x="81" y="70.9">18</text>
<text x="82.4" y="69.1">XSMT</text>
<text x="108.1" y="69.1">CAPM</text>
<text x="109.5" y="67.3">4</text>
<text x="184.9" y="69.5" transform="rotate(-90 184.9 69.5)">1</text>
<text x="188.4" y="69.5" transform="rotate(-90 188.4 69.5)">3</text>
<text x="191.9" y="69.5" transform="rotate(-90 191.9 69.5)">11</text>
<text x="195.4" y="69.5" transform="rotate(-90 195.4 69.5)">10</text>
<text x="199" y="69.5" transform="rotate(-90 199 69.5)">2</text>
<text x="82.4" y="72.6">LDOO</text>
<text x="108.1" y="76.2">CAPP</text>
<text x="109.5" y="74.4">2</text>
<text x="255.6" y="130.8">1</text>
<text x="255.6" y="134.4">2</text>
<text x="255.6" y="137.9">3</text>
<text x="257.1" y="132.6">MODSEL</text>
<text x="257.1" y="136.1">SDZ</text>
<text x="291.2" y="137.9">30</text>
<text x="255.6" y="141.4">4</text>
<text x="257.1" y="139.7">FAULTZ</text>
<text x="257.1" y="143.2">RINP</text>
<text x="289.7" y="143.2">OUTPR</text>
<text x="289.7" y="139.7">BSPR</text>
<text x="291.2" y="141.4">29</text>
<text x="255.6" y="145">5</text>
<text x="255.6" y="148.5">6</text>
<text x="257.1" y="146.7">RINN</text>
<text x="291.2" y="148.5">27</text>
<text x="255.6" y="155.5">8</text>
<text x="257.1" y="150.2">PLIMIT</text>
<text x="289.7" y="153.8">BSNR</text>
<text x="289.7" y="150.2">OUTNR</text>
<text x="291.2" y="152">26</text>
<text x="393.2" y="153.8">3</text>
<text x="393.2" y="150.2">4</text>
<text x="394.7" y="155.5">3</text>
<text x="394.7" y="152">4</text>
<text x="257.1" y="157.3">GAIN/SLV</text>
<text x="289.7" y="160.8">BSPL</text>
<text x="291.2" y="159.1">24</text>
<text x="393.2" y="160.8">1</text>
<text x="393.2" y="157.3">2</text>
<text x="394.7" y="159.1">2</text>
<text x="255.6" y="162.6">10</text>
<text x="255.6" y="166.1">11</text>
<text x="257.1" y="164.4">LINP</text>
<text x="257.1" y="167.9">LINN</text>
<text x="289.7" y="164.4">OUTPL</text>
<text x="291.2" y="162.6">23</text>
<text x="394.7" y="162.6">1</text>
<text x="255.6" y="169.7">12</text>
<text x="255.6" y="173.2">13</text>
<text x="257.1" y="171.4">MUTE</text>
<text x="289.7" y="171.4">OUTNL</text>
<text x="291.2" y="173.2">20</text>
<text x="291.2" y="169.7">21</text>
<text x="255.6" y="176.7">14</text>
<text x="257.1" y="174.9">AM2</text>
<text x="257.1" y="178.5">AM1</text>
<text x="289.7" y="174.9">BSNL</text>
<text x="255.6" y="180.2">15</text>
<text x="255.6" y="183.8">16</text>
<text x="257.1" y="182">AM0</text>
<text x="257.1" y="185.5">SYNC</text>
</g>
<g font-size="3.2">
<text x="108.1" y="51.5">AGND</text>
<text x="109.5" y="49.7">9</text>
<text x="109.5" y="70.9">3</text>
<text x="81" y="74.4">19</text>
<text x="82.4" y="76.2">DGND</text>
<text x="108.1" y="72.6">CPGND</text>
<text x="289.7" y="146.7">GND</text>
<text x="291.2" y="145">28</text>
<text x="291.2" y="155.5">25</text>
<text x="255.6" y="159.1">9</text>
<text x="257.1" y="160.8">GND</text>
<text x="289.7" y="157.3">GND</text>
<text x="289.7" y="167.9">GND</text>
<text x="291.2" y="166.1">22</text>
</g>
<g font-size="3.2" fill="#f00">
<text x="109.5" y="53.2">8</text>
<text x="108.1" y="55">AVDD</text>
<text x="81" y="77.9">20</text>
<text x="109.5" y="77.9">1</text>
<text x="82.4" y="79.7">DVDD</text>
<text x="108.1" y="79.7">CPVDD</text>
<text x="289.7" y="129.1">EP</text>
<text x="291.2" y="130.8">32</text>
<text x="291.2" y="127.3">33</text>
<text x="289.7" y="136.1">PVCC</text>
<text x="289.7" y="132.6">PVCC</text>
<text x="291.2" y="134.4">31</text>
<text x="255.6" y="152">7</text>
<text x="257.1" y="153.8">GVDD</text>
<text x="289.7" y="178.5">PVCC</text>
<text x="291.2" y="176.7">19</text>
<text x="289.7" y="185.5">AVCC</text>
<text x="289.7" y="182">PVCC</text>
<text x="291.2" y="183.8">17</text>
<text x="291.2" y="180.2">18</text>
</g>
<g font-size="3.2" fill="#840000">
<text x="49.4" y="197.5" transform="rotate(-90 49.4 197.5)">1</text>
<text x="54" y="194.7" transform="rotate(-90 54 194.7)">2</text>
<text x="60" y="197.5" transform="rotate(-90 60 197.5)">3</text>
</g>
</svg>
